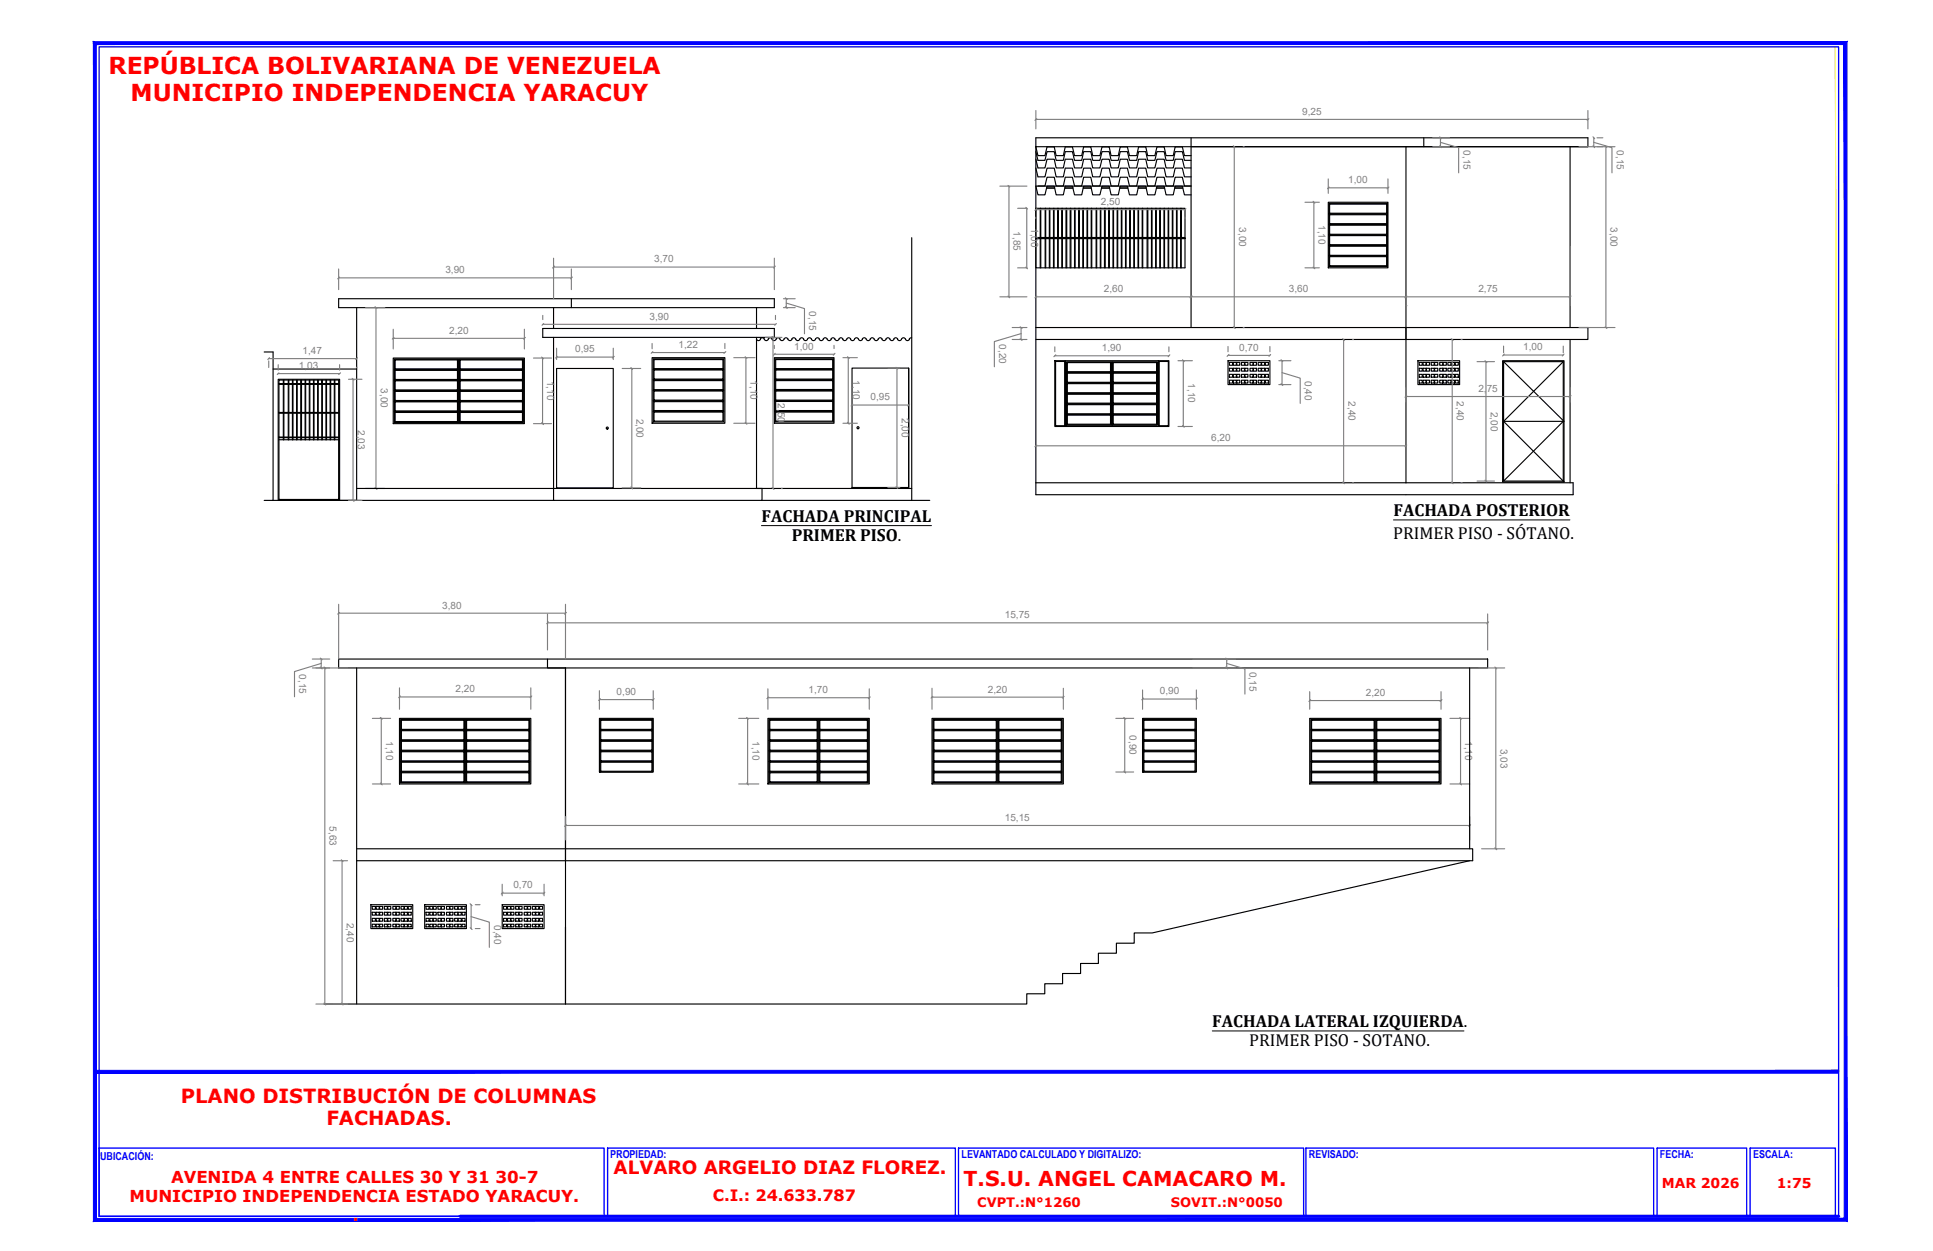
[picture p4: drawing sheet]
<svg xmlns="http://www.w3.org/2000/svg" width="432mm" height="279mm" viewBox="0 0 432 279" stroke-linecap="round" stroke-linejoin="round" font-family="sans-serif">
<!-- layer: 0 -->
<g fill="none" stroke="#000" stroke-width=".25">
<path d="M231.4 37.5l.5 2h1.5l.5-2h1.6l.4 2h1.6l.5-2M231.4 35.6l.5 1.9h1.5l.5-1.9h1.6l.4 1.9h1.6l.5-1.9M231.4 33.9l.5 1.9h1.5l.5-1.9h1.6l.4 1.9h1.6l.5-1.9M238 39.6l-.5 1.9h-1.6l-.4-1.9h-1.6l-.5 1.9h-1.5M238 32.8l-.5 2h-1.6l-.4-2h-1.6l-.5 2h-1.5l-.5-2h123.3v-2h-123.3v79.7h120v-2.7h-120M238 39.6h1.6l.4 1.9h1.6l.5-1.9h1.6l.4 1.9h1.6l.5-1.9h1.6l.4 1.9h1.6l.4-1.9h1.6l.5 1.9h1.6l.4-1.9h1.6l.5 1.9h1.6l.4-1.9h1.7l.4 1.9h1.6l.4-1.9h1.6l.5 1.9 1.5 .1h-34.7l.5 1.9h1.5l.5-1.9h1.6l.4 1.9h1.6l.5-1.9M238 37.5h1.6l.4 2h1.6l.5-2h1.6l.4 2h1.6l.5-2h1.6l.4 2h1.6l.4-2h1.6l.5 2h1.6l.4-2h1.6l.5 2h1.6l.4-2h1.7l.4 2h1.6l.4-2h1.6l.5 2h1.5M238 35.6h1.6l.4 1.9h1.6l.5-1.9h1.6l.4 1.9h1.6l.5-1.9h1.6l.4 1.9h1.6l.4-1.9h1.6l.5 1.9h1.6l.4-1.9h1.6l.5 1.9h1.6l.4-1.9h1.7l.4 1.9h1.6l.4-1.9h1.6l.5 1.9h1.5M238 33.9h1.6l.4 1.9h1.6l.5-1.9h1.6l.4 1.9h1.6l.5-1.9h1.6l.4 1.9h1.6l.4-1.9h1.6l.5 1.9h1.6l.4-1.9h1.6l.5 1.9h1.6l.4-1.9h1.7l.4 1.9h1.6l.4-1.9h1.6l.5 1.9h1.5M238 32.8h1.6l.4 2h1.6l.5-2h1.6l.4 2h1.6l.5-2h1.6l.4 2h1.6l.4-2h1.6l.5 2h1.6l.4-2h1.6l.5 2h1.6l.4-2h1.7l.4 2h1.6l.4-2h1.6l.5 2h1.5M266.1 30.8v42.4M314.1 32.8v75"/>
<path d="M318.1 30.8v2M350.7 32.8v40.4M203.7 53.1v58.7M231.4 46.5h33.3v13.3h-33.3zM231.4 53h33.3v.3h-33.3zM232.4 53v-6.5h.1v6.5M232.4 53.3v6.5M232.5 53.3v6.5M233.5 53v-6.5h.1v6.5M233.5 53.3v6.5M233.6 53.3v6.5M233.8 42h1.8"/>
<path d="M234.4 53v-6.5h.1v6.5M234.4 53.3v6.5M234.5 53.3v6.5M235.3 53v-6.5h.2v6.5M235.3 53.3v6.5M235.5 53.3v6.5M236.3 53v-6.5h.1v6.5M236.3 53.3v6.5M236.4 53.3v6.5M237.2 53v-6.5h.1v6.5M237.2 53.3v6.5M237.3 53.3v6.5"/>
<path d="M237.9 42h1.8M238 41.6h1.6l.4 1.9h1.6l.5-1.9h1.6l.4 1.9h1.6l.5-1.9h1.6l.4 1.9h1.6l.4-1.9h1.6l.5 1.9h1.6l.4-1.9h1.6l.5 1.9h1.6l.4-1.9h1.7l.4 1.9h1.6l.4-1.9h1.6l.5 1.9h1.5M238.1 53v-6.5h.2v6.5M238.1 53.3v6.5M238.3 53.3v6.5M239.1 53v-6.5h.1v6.5M239.1 53.3v6.5M239.2 53.3v6.5M240 53v-6.5h.2v6.5M240 53.3v6.5M240.2 53.3v6.5M241 53v-6.5h.1v6.5"/>
<path d="M241 53.3v6.5M241.1 53.3v6.5M241.9 53v-6.5h.1v6.5M241.9 53.3v6.5M242 42h1.8M242 53.3v6.5M242.8 53v-6.5h.2v6.5M242.8 53.3v6.5M243 53.3v6.5M243.8 53v-6.5h.1v6.5M243.8 53.3v6.5M243.9 53.3v6.5"/>
<path d="M244.9 53v-6.5h.1v6.5M244.9 53.3v6.5M245 53.3v6.5M245.8 53v-6.5h.1v6.5M245.8 53.3v6.5M245.9 53.3v6.5M246.1 42h1.8M246.7 53v-6.5h.2v6.5M246.7 53.3v6.5M246.9 53.3v6.5M247.6 53v-6.5h.2v6.5M247.6 53.3v6.5"/>
<path d="M247.8 53.3v6.5M248.6 53v-6.5h.2v6.5M248.6 53.3v6.5M248.8 53.3v6.5M249.6 53v-6.5h.1v6.5M249.6 53.3v6.5M249.7 53.3v6.5M250.1 42h1.8M250.5 53v-6.5h.1v6.5M250.5 53.3v6.5M250.6 53.3v6.5M251.4 53v-6.5h.1v6.5"/>
<path d="M251.4 53.3v6.5M251.5 53.3v6.5M252.3 53v-6.5h.2v6.5M252.3 53.3v6.5M252.5 53.3v6.5M253.3 53v-6.5h.1v6.5M253.3 53.3v6.5M253.4 53.3v6.5M254.2 53v-6.5h.1v6.5M254.2 53.3v6.5M254.3 42h1.7M254.3 53.3v6.5"/>
<path d="M255.1 53v-6.5h.2v6.5M255.1 53.3v6.5M255.3 53.3v6.5M256.2 53v-6.5h.2v6.5M256.2 53.3v6.5M256.4 53.3v6.5M257.2 53v-6.5h.1v6.5M257.2 53.3v6.5M257.3 53.3v6.5M258.1 53v-6.5h.2v6.5M258.1 53.3v6.5M258.3 53.3v6.5"/>
<path d="M258.3 42h1.8M259.1 53v-6.5h.1v6.5M259.1 53.3v6.5M259.2 53.3v6.5M260 53v-6.5h.1v6.5M260 53.3v6.5M260.1 53.3v6.5M260.9 53v-6.5h.2v6.5M260.9 53.3v6.5M261.1 53.3v6.5M261.9 53v-6.5h.1v6.5M261.9 53.3v6.5"/>
<path d="M262 53.3v6.5M262.4 42h1.8M262.8 53v-6.5h.1v6.5M262.8 53.3v6.5M262.9 53.3v6.5M263.7 53v-6.5h.2v6.5M263.7 53.3v6.5M263.9 53.3v6.5M296.7 45.2h13.3v14.6h-13.3zM296.8 45.4h13.1v2.4h-13.1zM296.8 47.8h13.1v2.3h-13.1zM296.8 50.1h13.1v2.4h-13.1z"/>
<path d="M296.8 52.5h13.1v2.3h-13.1zM296.8 54.8h13.1v2.4h-13.1zM296.8 57.2h13.1v2.3h-13.1zM297 45.6h12.8v2h-12.8zM297 48h12.8v2h-12.8zM297 50.3h12.8v2h-12.8zM297 52.6h12.8v2.1h-12.8zM297 55h12.8v2h-12.8zM297 57.3h12.8v2.1h-12.8zM59 78.6h2v33.2h-2M75.6 66.7h97.4v2h-97.4zM79.7 68.7v43.1"/>
<path d="M87.8 80h29.3v14.6h-29.3zM121.2 73.4h51.8v2h-51.8zM123.7 75.4v33.7h46.5v2.7h-46.5v-2.7h-44M123.7 68.7v4.7M127.6 66.7v2M145.7 79.9h16.2v14.6h-16.2zM169 75.7l.4 .4 .5-.4M169 68.7v4.7M169 75.4v33.7h34.7M169.8 75.8l.5-.4 .4 .4M170.7 75.7l.5 .4 .4-.4M171.6 75.8l.5-.4 .4 .4"/>
<path d="M172.4 75.7l.5 .4 .5-.4M173 79.9h13.3v14.6h-13.3zM173.3 75.8l.5-.4 .5 .4M174.2 75.7l.5 .4 .4-.4M175.1 75.8l.5-.4 .4 .4M176 75.7l.5 .4 .4-.4M176.9 75.8l.4-.4 .5 .4M177.7 75.7l.5 .4 .5-.4M178.6 75.8l.5-.4 .5 .4M179.5 75.7l.4 .4 .5-.4M180.4 75.8l.4-.4 .5 .4M181.3 75.7l.4 .4 .5-.4"/>
<path d="M182.1 75.8l.5-.4 .5 .4M183 75.7l.5 .4 .4-.4M183.9 75.8l.4-.4 .5 .4M184.8 75.7l.4 .4 .5-.4M185.6 75.8l.5-.4 .4 .4M186.5 75.7l.5 .4 .4-.4M187.4 75.8l.5-.4 .4 .4M188.2 75.7l.5 .4 .5-.4M189.1 75.8l.5-.4 .5 .4M190 75.7l.4 .4 .5-.4M190.9 75.8l.4-.4 .5 .4M191.8 75.7l.4 .4 .5-.4"/>
<path d="M192.6 75.8l.5-.4 .4 .4M193.5 75.7l.5 .4 .4-.4M194.4 75.8l.4-.4 .5 .4M195.3 75.7l.4 .4 .5-.4M196.2 75.8l.4-.4 .5 .4M197 75.7l.5 .4 .4-.4M197.9 75.8l.5-.4 .4 .4M198.8 75.7l.4 .4 .5-.4M199.6 75.8l.5-.4 .4 .4M200.5 75.7l.4 .4 .5-.4M201.4 75.8l.4-.4 .5 .4M202.3 75.7l.4 .4 .5-.4"/>
<path d="M203.7 75.4l-.6 .4M231.4 73.2h82.7v2.6h-82.7M314.1 73.2h40.6v2.6h-40.6M350.7 75.8v32M354.7 73.2h.1M61 82.4h18.7M62.1 84.7h13.8v27.1h-13.8zM62.3 84.9h13.3v26.6h-13.3zM62.3 97.6h13.3v.1h-13.3zM62.3 92.1h13.3v.2h-13.3zM62.3 85.7h13.3v.1h-13.3zM62.3 98.2h13.3"/>
<path d="M63.3 85.7v-.8h.1v.8M63.3 97.7v.5h.1v-.5M63.3 85.8v6.3M63.3 92.3v5.3M63.4 85.8v6.3M63.4 92.3v5.3M64.4 85.7v-.8h.1v.8M64.4 97.7v.5h.1v-.5M64.4 85.8v6.3M64.4 92.3v5.3M64.5 85.8v6.3M64.5 92.3v5.3"/>
<path d="M65.3 85.7v-.8h.1v.8M65.3 97.7v.5h.1v-.5M65.3 85.8v6.3M65.3 92.3v5.3M65.4 85.8v6.3M65.4 92.3v5.3M66.3 85.7v-.8h.1v.8M66.3 97.7v.5h.1v-.5M66.3 85.8v6.3M66.3 92.3v5.3M66.4 85.8v6.3M66.4 92.3v5.3"/>
<path d="M67.2 85.7v-.8h.2v.8M67.2 97.7v.5h.2v-.5M67.2 85.8v6.3M67.2 92.3v5.3M67.4 85.8v6.3M67.4 92.3v5.3M68.2 85.7v-.8h.1v.8M68.2 97.7v.5h.1v-.5M68.2 85.8v6.3M68.2 92.3v5.3M68.3 85.8v6.3M68.3 92.3v5.3"/>
<path d="M69.1 85.7v-.8h.1v.8M69.1 97.7v.5h.1v-.5M69.1 85.8v6.3M69.1 92.3v5.3M69.2 85.8v6.3M69.2 92.3v5.3M70 85.7v-.8h.1v.8M70 97.7v.5h.1v-.5M70 85.8v6.3M70 92.3v5.3M70.1 85.8v6.3M70.1 92.3v5.3"/>
<path d="M71 85.7v-.8h.1v.8M71 97.7v.5h.1v-.5M71 85.8v6.3M71 92.3v5.3M71.1 85.8v6.3M71.1 92.3v5.3M71.9 85.7v-.8h.1v.8M71.9 97.7v.5h.1v-.5M71.9 85.8v6.3M71.9 92.3v5.3M72 85.8v6.3M72 92.3v5.3"/>
<path d="M72.8 85.7v-.8h.1v.8M72.8 97.7v.5h.1v-.5M72.8 85.8v6.3M72.8 92.3v5.3M72.9 85.8v6.3M72.9 92.3v5.3M73.7 85.7v-.8h.2v.8M73.7 97.7v.5h.2v-.5M73.7 85.8v6.3M73.7 92.3v5.3M73.9 85.8v6.3M73.9 92.3v5.3"/>
<path d="M74.7 85.7v-.8h.1v.8M74.7 97.7v.5h.1v-.5M74.7 85.8v6.3M74.7 92.3v5.3M74.8 85.8v6.3M74.8 92.3v5.3M88.1 80.2h28.8v14.2h-28.8zM88.1 80.2h14.3v2.4h-14.3zM88.1 82.6h14.3v2.3h-14.3zM88.1 84.9h14.3v2.3h-14.3zM88.1 87.2h14.3v2.4h-14.3zM88.1 89.6h14.3v2.3h-14.3z"/>
<path d="M88.1 91.9h14.3v2.4h-14.3zM88.3 80.4h13.9v2h-13.9zM88.3 82.7h13.9v2.1h-13.9zM88.3 85h13.9v2.1h-13.9zM88.3 87.4h13.9v2.1h-13.9zM88.3 89.7h13.9v2.1h-13.9zM88.3 92.1h13.9v2h-13.9zM102.4 80.2v14.2M102.6 80.2h14.3v2.4h-14.3zM102.6 82.6h14.3v2.3h-14.3zM102.6 84.9h14.3v2.3h-14.3zM102.6 87.2h14.3v2.4h-14.3z"/>
<path d="M102.6 89.6h14.3v2.3h-14.3zM102.6 91.9h14.3v2.4h-14.3zM102.6 80.2v14.2M102.8 80.4h13.9v2h-13.9zM102.8 82.7h13.9v2.1h-13.9zM102.8 85h13.9v2.1h-13.9zM102.8 87.4h13.9v2.1h-13.9zM102.8 89.7h13.9v2.1h-13.9zM102.8 92.1h13.9v2h-13.9zM124.3 82.3h12.7v26.7h-12.7zM145.9 80.1h15.8v2.4h-15.8zM145.9 82.5h15.8v2.3h-15.8z"/>
<path d="M145.9 84.8h15.8v2.4h-15.8zM145.9 87.2h15.8v2.3h-15.8zM145.9 89.5h15.8v2.4h-15.8zM145.9 91.9h15.8v2.3h-15.8zM146.1 80.3h15.4v2h-15.4zM146.1 82.6h15.4v2.1h-15.4zM146.1 85h15.4v2h-15.4zM146.1 87.3h15.4v2.1h-15.4zM146.1 89.7h15.4v2h-15.4zM146.1 92h15.4v2.1h-15.4zM173.1 80.1h13.1v2.4h-13.1zM173.1 82.5h13.1v2.3h-13.1z"/>
<path d="M173.1 84.8h13.1v2.4h-13.1zM173.1 87.2h13.1v2.3h-13.1zM173.1 89.5h13.1v2.4h-13.1zM173.1 91.9h13.1v2.3h-13.1zM173.3 80.3h12.7v2h-12.7zM173.3 82.6h12.7v2.1h-12.7zM173.3 85h12.7v2h-12.7zM173.3 87.3h12.7v2.1h-12.7zM173.3 89.7h12.7v2h-12.7zM173.3 92h12.7v2.1h-12.7zM190.3 82.2h12.7v26.7h-12.7zM203 82.2v26.9"/>
<path d="M235.6 80.6h2.4v14.7h-2.4zM235.8 80.7h2v14.4h-2zM238 80.6h20.8v14.7h-20.8zM238.3 80.9h20.2v14.1h-20.2zM238.3 80.9h9.9v2.3h-9.9zM238.3 83.2h9.9v2.3h-9.9zM238.3 85.5h9.9v2.4h-9.9zM238.3 87.9h9.9v2.3h-9.9zM238.3 90.2h9.9v2.4h-9.9zM238.3 92.6h9.9v2.3h-9.9zM238.4 81h9.7v2h-9.7zM238.4 83.4h9.7v2h-9.7z"/>
<path d="M238.4 85.7h9.7v2h-9.7zM238.4 88.1h9.7v1.9h-9.7zM238.4 90.4h9.7v2h-9.7zM238.4 92.7h9.7v2h-9.7zM248.2 80.9v14.1M248.5 80.9h10v2.3h-10zM248.5 83.2h10v2.3h-10zM248.5 85.5h10v2.4h-10zM248.5 87.9h10v2.3h-10zM248.5 90.2h10v2.4h-10zM248.5 92.6h10v2.3h-10zM248.5 80.9v14.1"/>
<path d="M248.7 81h9.7v2h-9.7zM248.7 83.4h9.7v2h-9.7zM248.7 85.7h9.7v2h-9.7zM248.7 88.1h9.7v1.9h-9.7zM248.7 90.4h9.7v2h-9.7zM248.7 92.7h9.7v2h-9.7zM258.8 80.6h2.3v14.7h-2.3zM259 80.7h2v14.4h-2zM274.3 80.6h9.4v5.3h-9.4zM274.6 80.9h.7v.7h-.7zM274.6 82.3h.7v.6h-.7zM274.6 84.9h.7v.7h-.7z"/>
<path d="M274.6 83.6h.7v.6h-.7zM275.5 80.9h.7v.7h-.7zM275.5 82.3h.7v.6h-.7zM275.5 84.9h.7v.7h-.7zM275.5 83.6h.7v.6h-.7zM276.3 80.9h.6v.7h-.6zM276.3 82.3h.6v.6h-.6zM276.3 84.9h.6v.7h-.6zM276.3 83.6h.6v.6h-.6zM277.3 80.9h.7v.7h-.7zM277.3 82.3h.7v.6h-.7zM277.3 84.9h.7v.7h-.7z"/>
<path d="M277.3 83.6h.7v.6h-.7zM278.1 80.9h.7v.7h-.7zM278.1 82.3h.7v.6h-.7zM278.1 84.9h.7v.7h-.7zM278.1 83.6h.7v.6h-.7zM279.2 80.9h.7v.7h-.7zM279.2 82.3h.7v.6h-.7zM279.2 84.9h.7v.7h-.7zM279.2 83.6h.7v.6h-.7zM280 80.9h.7v.7h-.7zM280 82.3h.7v.6h-.7zM280 84.9h.7v.7h-.7z"/>
<path d="M280 83.6h.7v.6h-.7zM281.1 80.9h.6v.7h-.6zM281.1 82.3h.6v.6h-.6zM281.1 84.9h.6v.7h-.6zM281.1 83.6h.6v.6h-.6zM281.8 80.9h.7v.7h-.7zM281.8 82.3h.7v.6h-.7zM281.8 84.9h.7v.7h-.7zM281.8 83.6h.7v.6h-.7zM282.7 80.9h.6v.7h-.6zM282.7 82.3h.6v.6h-.6zM282.7 84.9h.6v.7h-.6z"/>
<path d="M282.7 83.6h.6v.6h-.6zM316.7 80.6h9.4v5.3h-9.4zM317 80.9h.7v.7h-.7zM317 82.3h.7v.6h-.7zM317 84.9h.7v.7h-.7zM317 83.6h.7v.6h-.7zM317.9 80.9h.7v.7h-.7zM317.9 82.3h.7v.6h-.7zM317.9 84.9h.7v.7h-.7zM317.9 83.6h.7v.6h-.7zM318.6 80.9h.7v.7h-.7zM318.6 82.3h.7v.6h-.7z"/>
<path d="M318.6 84.9h.7v.7h-.7zM318.6 83.6h.7v.6h-.7zM319.7 80.9h.7v.7h-.7zM319.7 82.3h.7v.6h-.7zM319.7 84.9h.7v.7h-.7zM319.7 83.6h.7v.6h-.7zM320.5 80.9h.7v.7h-.7zM320.5 82.3h.7v.6h-.7zM320.5 84.9h.7v.7h-.7zM320.5 83.6h.7v.6h-.7zM321.6 80.9h.7v.7h-.7zM321.6 82.3h.7v.6h-.7z"/>
<path d="M321.6 84.9h.7v.7h-.7zM321.6 83.6h.7v.6h-.7zM322.4 80.9h.7v.7h-.7zM322.4 82.3h.7v.6h-.7zM322.4 84.9h.7v.7h-.7zM322.4 83.6h.7v.6h-.7zM323.4 80.9h.7v.7h-.7zM323.4 82.3h.7v.6h-.7zM323.4 84.9h.7v.7h-.7zM323.4 83.6h.7v.6h-.7zM324.2 80.9h.7v.7h-.7zM324.2 82.3h.7v.6h-.7z"/>
<path d="M324.2 84.9h.7v.7h-.7zM324.2 83.6h.7v.6h-.7zM325.1 80.9h.7v.7h-.7zM325.1 82.3h.7v.6h-.7zM325.1 84.9h.7v.7h-.7zM325.1 83.6h.7v.6h-.7zM335.7 80.6h13.7v27.1h-13.7zM335.9 80.8h13.3v26.6h-13.3zM335.9 94.1h13.3l-13.3 13.3M335.9 80.8l13.5 13.3M349.2 80.8l-13.3 13.3 13.3 13.3M61 111.8h62.7"/>
<path d="M170.2 111.8h37.5M79.7 149.2v75M122.3 147.2h210v2h-210zM122.3 147.2h-46.7v2h50.7v75M328.3 149.2v40.4M89.2 160.4h29.4v14.7h-29.4zM89.5 160.7h28.8v14.1h-28.8zM89.5 160.7h14.3v2.3h-14.3zM89.5 163h14.3v2.4h-14.3zM89.5 165.4h14.3v2.3h-14.3zM89.5 167.7h14.3v2.4h-14.3zM89.5 170.1h14.3v2.3h-14.3z"/>
<path d="M89.5 172.4h14.3v2.4h-14.3zM89.7 160.9h13.9v2h-13.9zM89.7 163.2h13.9v2h-13.9zM89.7 165.6h13.9v2h-13.9zM89.7 167.9h13.9v2h-13.9zM89.7 170.2h13.9v2.1h-13.9zM89.7 172.6h13.9v2h-13.9zM103.8 160.7v14.1M104.1 160.7h14.2v2.3h-14.2zM104.1 163h14.2v2.4h-14.2zM104.1 165.4h14.2v2.3h-14.2zM104.1 167.7h14.2v2.4h-14.2z"/>
<path d="M104.1 170.1h14.2v2.3h-14.2zM104.1 172.4h14.2v2.4h-14.2zM104.1 160.7v14.1M104.2 160.9h14v2h-14zM104.2 163.2h14v2h-14zM104.2 165.6h14v2h-14zM104.2 167.9h14v2h-14zM104.2 170.2h14v2.1h-14zM104.2 172.6h14v2h-14zM133.9 160.4h12v12h-12zM134.1 160.7h11.7v2.3h-11.7zM134.1 163h11.7v2.4h-11.7z"/>
<path d="M134.1 165.4h11.7v2.3h-11.7zM134.1 167.7h11.7v2.4h-11.7zM134.1 170.1h11.7v2.3h-11.7zM134.2 160.9h11.4v2h-11.4zM134.2 163.2h11.4v2h-11.4zM134.2 165.6h11.4v2h-11.4zM134.2 167.9h11.4v2h-11.4zM134.2 170.2h11.4v2.1h-11.4zM171.5 160.4h22.7v14.7h-22.7zM171.8 160.7h22.1v14.1h-22.1zM171.8 160.7h10.9v2.3h-10.9zM171.8 163h10.9v2.4h-10.9z"/>
<path d="M171.8 165.4h10.9v2.3h-10.9zM171.8 167.7h10.9v2.4h-10.9zM171.8 170.1h10.9v2.3h-10.9zM171.8 172.4h10.9v2.4h-10.9zM172 160.9h10.5v2h-10.5zM172 163.2h10.5v2h-10.5zM172 165.6h10.5v2h-10.5zM172 167.9h10.5v2h-10.5zM172 170.2h10.5v2.1h-10.5zM172 172.6h10.5v2h-10.5zM182.7 160.7v14.1M183 160.7h10.9v2.3h-10.9z"/>
<path d="M183 163h10.9v2.4h-10.9zM183 165.4h10.9v2.3h-10.9zM183 167.7h10.9v2.4h-10.9zM183 170.1h10.9v2.3h-10.9zM183 172.4h10.9v2.4h-10.9zM183 160.7v14.1M183.1 160.9h10.7v2h-10.7zM183.1 163.2h10.7v2h-10.7zM183.1 165.6h10.7v2h-10.7zM183.1 167.9h10.7v2h-10.7zM183.1 170.2h10.7v2.1h-10.7zM183.1 172.6h10.7v2h-10.7z"/>
<path d="M208.2 160.4h29.3v14.7h-29.3zM208.4 160.7h28.8v14.1h-28.8zM208.4 160.7h14.3v2.3h-14.3zM208.4 163h14.3v2.4h-14.3zM208.4 165.4h14.3v2.3h-14.3zM208.4 167.7h14.3v2.4h-14.3zM208.4 170.1h14.3v2.3h-14.3zM208.4 172.4h14.3v2.4h-14.3zM208.6 160.9h13.9v2h-13.9zM208.6 163.2h13.9v2h-13.9zM208.6 165.6h13.9v2h-13.9zM208.6 167.9h13.9v2h-13.9z"/>
<path d="M208.6 170.2h13.9v2.1h-13.9zM208.6 172.6h13.9v2h-13.9zM222.7 160.7v14.1M223 160.7h14.2v2.3h-14.2zM223 163h14.2v2.4h-14.2zM223 165.4h14.2v2.3h-14.2zM223 167.7h14.2v2.4h-14.2zM223 170.1h14.2v2.3h-14.2zM223 172.4h14.2v2.4h-14.2zM223 160.7v14.1M223.1 160.9h14v2h-14zM223.1 163.2h14v2h-14z"/>
<path d="M223.1 165.6h14v2h-14zM223.1 167.9h14v2h-14zM223.1 170.2h14v2.1h-14zM223.1 172.6h14v2h-14zM255.2 160.4h12.1v12h-12.1zM255.4 160.7h11.7v2.3h-11.7zM255.4 163h11.7v2.4h-11.7zM255.4 165.4h11.7v2.3h-11.7zM255.4 167.7h11.7v2.4h-11.7zM255.4 170.1h11.7v2.3h-11.7zM255.5 160.9h11.5v2h-11.5zM255.5 163.2h11.5v2h-11.5z"/>
<path d="M255.5 165.6h11.5v2h-11.5zM255.5 167.9h11.5v2h-11.5zM255.5 170.2h11.5v2.1h-11.5zM292.6 160.4h29.3v14.7h-29.3zM292.9 160.7h28.7v14.1h-28.7zM292.9 160.7h14.2v2.3h-14.2zM292.9 163h14.2v2.4h-14.2zM292.9 165.4h14.2v2.3h-14.2zM292.9 167.7h14.2v2.4h-14.2zM292.9 170.1h14.2v2.3h-14.2zM292.9 172.4h14.2v2.4h-14.2zM293 160.9h14v2h-14z"/>
<path d="M293 163.2h14v2h-14zM293 165.6h14v2h-14zM293 167.9h14v2h-14zM293 170.2h14v2.1h-14zM293 172.6h14v2h-14zM307.1 160.7v14.1M307.4 160.7h14.2v2.3h-14.2zM307.4 163h14.2v2.4h-14.2zM307.4 165.4h14.2v2.3h-14.2zM307.4 167.7h14.2v2.4h-14.2zM307.4 170.1h14.2v2.3h-14.2zM307.4 172.4h14.2v2.4h-14.2z"/>
<path d="M307.4 160.7v14.1M307.6 160.9h13.9v2h-13.9zM307.6 163.2h13.9v2h-13.9zM307.6 165.6h13.9v2h-13.9zM307.6 167.9h13.9v2h-13.9zM307.6 170.2h13.9v2.1h-13.9zM307.6 172.6h13.9v2h-13.9zM79.7 189.6h249.3v2.6h-249.3M328.3 192.2l-70.9 16.2h-4v2.3h-4v2.2h-4v2.3h-4v2.2h-4v2.3h-4v2.3h-4v2.2h-157M82.8 202.1h9.4v5.3h-9.4zM83.1 202.4h.8v.7h-.8zM83.1 203.8h.8v.6h-.8z"/>
<path d="M83.1 206.4h.8v.6h-.8zM83.1 205.1h.8v.6h-.8zM84 202.4h.7v.7h-.7zM84 203.8h.7v.6h-.7zM84 206.4h.7v.6h-.7zM84 205.1h.7v.6h-.7zM84.8 202.4h.7v.7h-.7zM84.8 203.8h.7v.6h-.7zM84.8 206.4h.7v.6h-.7zM84.8 205.1h.7v.6h-.7zM85.9 202.4h.6v.7h-.6zM85.9 203.8h.6v.6h-.6z"/>
<path d="M85.9 206.4h.6v.6h-.6zM85.9 205.1h.6v.6h-.6zM86.6 202.4h.7v.7h-.7zM86.6 203.8h.7v.6h-.7zM86.6 206.4h.7v.6h-.7zM86.6 205.1h.7v.6h-.7zM87.8 202.4h.6v.7h-.6zM87.8 203.8h.6v.6h-.6zM87.8 206.4h.6v.6h-.6zM87.8 205.1h.6v.6h-.6zM88.5 202.4h.7v.7h-.7zM88.5 203.8h.7v.6h-.7z"/>
<path d="M88.5 206.4h.7v.6h-.7zM88.5 205.1h.7v.6h-.7zM89.6 202.4h.7v.7h-.7zM89.6 203.8h.7v.6h-.7zM89.6 206.4h.7v.6h-.7zM89.6 205.1h.7v.6h-.7zM90.3 202.4h.7v.7h-.7zM90.3 203.8h.7v.6h-.7zM90.3 206.4h.7v.6h-.7zM90.3 205.1h.7v.6h-.7zM91.2 202.4h.7v.7h-.7zM91.2 203.8h.7v.6h-.7z"/>
<path d="M91.2 206.4h.7v.6h-.7zM91.2 205.1h.7v.6h-.7zM94.9 202.1h9.3v5.3h-9.3zM95.2 202.4h.6v.7h-.6zM95.2 203.8h.6v.6h-.6zM95.2 206.4h.6v.6h-.6zM95.2 205.1h.6v.6h-.6zM96 202.4h.7v.7h-.7zM96 203.8h.7v.6h-.7zM96 206.4h.7v.6h-.7zM96 205.1h.7v.6h-.7zM96.8 202.4h.7v.7h-.7z"/>
<path d="M96.8 203.8h.7v.6h-.7zM96.8 206.4h.7v.6h-.7zM96.8 205.1h.7v.6h-.7zM97.8 202.4h.7v.7h-.7zM97.8 203.8h.7v.6h-.7zM97.8 206.4h.7v.6h-.7zM97.8 205.1h.7v.6h-.7zM98.6 202.4h.7v.7h-.7zM98.6 203.8h.7v.6h-.7zM98.6 206.4h.7v.6h-.7zM98.6 205.1h.7v.6h-.7zM99.7 202.4h.7v.7h-.7z"/>
<path d="M99.7 203.8h.7v.6h-.7zM99.7 206.4h.7v.6h-.7zM99.7 205.1h.7v.6h-.7zM100.5 202.4h.7v.7h-.7zM100.5 203.8h.7v.6h-.7zM100.5 206.4h.7v.6h-.7zM100.5 205.1h.7v.6h-.7zM101.6 202.4h.7v.7h-.7zM101.6 203.8h.7v.6h-.7zM101.6 206.4h.7v.6h-.7zM101.6 205.1h.7v.6h-.7zM102.3 202.4h.7v.7h-.7z"/>
<path d="M102.3 203.8h.7v.6h-.7zM102.3 206.4h.7v.6h-.7zM102.3 205.1h.7v.6h-.7zM103.2 202.4h.7v.7h-.7zM103.2 203.8h.7v.6h-.7zM103.2 206.4h.7v.6h-.7zM103.2 205.1h.7v.6h-.7zM112.2 202.1h9.3v5.3h-9.3zM112.5 202.4h.7v.7h-.7zM112.5 203.8h.7v.6h-.7zM112.5 206.4h.7v.6h-.7zM112.5 205.1h.7v.6h-.7z"/>
<path d="M113.4 202.4h.6v.7h-.6zM113.4 203.8h.6v.6h-.6zM113.4 206.4h.6v.6h-.6zM113.4 205.1h.6v.6h-.6zM114.1 202.4h.7v.7h-.7zM114.1 203.8h.7v.6h-.7zM114.1 206.4h.7v.6h-.7zM114.1 205.1h.7v.6h-.7zM115.2 202.4h.7v.7h-.7zM115.2 203.8h.7v.6h-.7zM115.2 206.4h.7v.6h-.7zM115.2 205.1h.7v.6h-.7z"/>
<path d="M116 202.4h.6v.7h-.6zM116 203.8h.6v.6h-.6zM116 206.4h.6v.6h-.6zM116 205.1h.6v.6h-.6zM117.1 202.4h.7v.7h-.7zM117.1 203.8h.7v.6h-.7zM117.1 206.4h.7v.6h-.7zM117.1 205.1h.7v.6h-.7zM117.9 202.4h.6v.7h-.6zM117.9 203.8h.6v.6h-.6zM117.9 206.4h.6v.6h-.6zM117.9 205.1h.6v.6h-.6z"/>
<path d="M118.9 202.4h.7v.7h-.7zM118.9 203.8h.7v.6h-.7zM118.9 206.4h.7v.6h-.7zM118.9 205.1h.7v.6h-.7zM119.7 202.4h.7v.7h-.7zM119.7 203.8h.7v.6h-.7zM119.7 206.4h.7v.6h-.7zM119.7 205.1h.7v.6h-.7zM120.5 202.4h.7v.7h-.7zM120.5 203.8h.7v.6h-.7zM120.5 206.4h.7v.6h-.7zM120.5 205.1h.7v.6h-.7z"/>
<circle cx="135.7" cy="95.6" r=".23"/>
<circle cx="191.7" cy="95.5" r=".23"/>
</g>
<!-- layer: cota -->
<g fill="none" stroke="#808080" stroke-width=".25">
<path d="M231.4 24.7v4.1M231.4 26.7h123.3M275.7 32.8v40.4M277.7 32.8h.1M296.7 40v3.2M310 40v3.2M320 30.8h3.8M320 32.8h3.8M321.8 31.8l4 1.2v5.6M321.8 30.8v2M352.7 32.8h8.1M354.7 24.7v4.1"/>
<path d="M356 31.8l4.1 1.2v5.6M356 30.8v2M356.7 30.8h1.4M358.7 32.8v40.4M123.7 57.7v9M123.7 59.6h49.3M173 57.7v7M223.4 41.6h6M225.4 41.6v24.7M227.3 59.8h2.1M227.3 46.5h2.1M229.4 46.5v13.3"/>
<path d="M231.4 48.5v.3M231.4 46.8h33.3M264.7 48.5v.3M291.5 45.2h3.2M291.5 59.8h3.2M293.5 45.2v14.6M296.7 42h13.3M350.7 55v13.3M75.6 60.1v4.6M75.6 62.1h52M81.7 68.7h4.3M84 68.7v40.4"/>
<path d="M87.8 73.5v4.4M87.8 75.6h29.3M117.1 73.5v4.4M119.2 80h4M121.2 80v14.6M121.2 70.4v1M121.2 72.4h52M124.3 77.8v2.5M124.3 79.8h12.7M127.6 60.1v4.6M137 77.8v2.5M145.7 76.7v1.2"/>
<path d="M145.7 78.7h16.2M161.9 76.7v1.2M163.9 79.9h4.8M166.6 79.9v14.6M171 75.4h3.7M172.7 75.4v33.7M173 77.1v.8M173 79.1h13.3M173.2 70.4v1M175 68.7h2.6M175 66.7h2.6M175.6 67.7l4.1 1.2v5.6"/>
<path d="M175.6 66.7v2M186.3 77.1v.8M188.3 79.9h3.2M189.5 79.9v14.6M223.4 66.3h6M226.1 73.2h3.3M226.1 75.8h3.3M228.1 74.5l-6 1.8v5.6M228.1 73.2v2.6M231.4 66.3h119.3M235.6 77.5v1.1M235.6 79.5h25.5"/>
<path d="M261.1 77.5v1.1M274.3 77.4v1.2M274.3 79.4h9.4M277.7 73.2h.1M283.7 77.4v1.2M300.1 75.8v32M302.1 75.8h.1M314.1 68.3h.1M324.4 75.8v32M326.4 75.8h.1M335.9 77.3v1.5M335.9 79.3h13.3"/>
<path d="M349.2 77.3v1.5M352.7 73.2h8.1M60 80.6v1.5M60 80.1h19.7M62.1 81.4v1.3M62.1 83.4h13.8M75.9 81.4v1.3M77.9 84.7h3M78.9 84.7v27.1M119.2 94.6h4M139 82.3h4.1M141.1 82.3v26.7"/>
<path d="M163.9 94.5h4.8M188.3 94.5h3.2M190.3 90.5h12.7M198.3 82.2h2.7M200.4 82.2v26.7M231.4 99.6h82.7M263.1 80.6h3.3M263.1 95.3h3.3M264.3 80.6v14.7M285.7 80.6h2.7M285.7 85.9h2.7M286.4 83.2l4 1.3v5.6"/>
<path d="M286.4 80.6v5.3M314.1 86.6v3.2M314.1 88.6h36.6M329.9 80.8h3.9M331.9 80.8v26.6M350.7 86.6v3.2M77.9 111.8h3M81.7 109.1h4.3M139 109h4.1M198.3 108.9h2.7M302.1 107.8h.1M326.4 107.8h.1"/>
<path d="M329.9 107.4h3.9M75.6 135v12.2M75.6 136.9h50.7M122.3 137.1v8.1M122.3 139.1h210M126.3 135v12.2M332.3 137.1v8.1M69.8 149.2h7.8M69.8 147.2h3.9M71.8 148.2l-6 1.8v5.6M71.8 147.2v2M72.6 149.2v75"/>
<path d="M89.2 153.6v4.8M89.2 155.7h29.4M118.6 153.6v4.8M133.9 154.3v4.1M133.9 156.3h12M145.9 154.3v4.1M171.5 153.8v4.6M171.5 155.8h22.7M194.2 153.8v4.6M208.2 153.7v4.7M208.2 155.7h29.3M237.5 153.7v4.7"/>
<path d="M255.2 154.1v4.3M255.2 156.1h12.1M266.4 149.2h9.6M266.4 147.2h9.6M267.3 154.1v4.3M274 148.2l4.1 1.2v5.6M274 147.2v2M292.6 154.5v3.9M292.6 156.5h29.3M321.9 154.5v3.9M330.3 149.2h5.8M334.1 149.2v40.4"/>
<path d="M83.2 175.1h4M83.2 160.4h4M85.2 160.4v14.7M165 175.1h4.5M165 160.4h4.5M167 160.4v14.7M249.3 160.4h3.9M249.3 172.4h3.9M251.2 160.4v12M323.9 175.1h4.4M323.9 160.4h4.4M326.3 160.4v14.7"/>
<path d="M74.4 192.2h3.2M76.4 192.2v32M112.2 197.5v2.6M112.2 199.5h9.3M121.5 197.5v2.6M126.3 182.4v5.2M126.3 184.4h202M328.3 182.4v5.2M331 189.6h5.1M105.2 204.7l4.1 1.3v5.6M105.2 202.1v5.3M106.2 207.4h1"/>
<path d="M106.2 202.1h1M70.6 224.2h7"/>
</g>
<!-- layer: 0 -->
<g fill="none" stroke="#808080" stroke-width=".25">
<path d="M231.6 26.5l-.4 .4M275.5 32.6l.4 .4M321.6 30.6l.4 .4M321.6 32.6l.4 .4M354.9 26.5l-.4 .4M355.9 30.6l.3 .4M355.9 32.6l.3 .4M358.6 32.6l.3 .4M123.9 59.4l-.5 .5M173.2 59.4l-.4 .5M225.2 41.4l.4 .4M229.2 46.3l.3 .4"/>
<path d="M229.2 59.6l.3 .4M231.6 46.6l-.4 .4M264.9 46.6l-.4 .4M293.3 45l.4 .4M293.3 59.6l.4 .4M296.9 41.8l-.4 .4M310.3 41.8l-.5 .4M60.2 79.9l-.4 .4M75.9 61.9l-.5 .4M79.8 79.9l-.3 .4M83.8 68.5l.4 .4M88 75.4l-.4 .3"/>
<path d="M117.3 75.4l-.3 .3M121 79.8l.4 .3M121.5 72.3l-.4 .3M124.5 79.6l-.4 .4M127.8 61.9l-.3 .4M137.2 79.6l-.4 .4M145.8 78.5l-.3 .4M162.1 78.5l-.4 .4M166.5 79.7l.3 .4M172.5 75.1l.4 .5M173.2 78.9l-.4 .4M173.4 72.3l-.3 .3"/>
<path d="M175.4 66.5l.5 .4M175.4 68.5l.5 .4M186.5 78.9l-.4 .4M189.3 79.7l.4 .4M225.2 66.1l.4 .4M227.9 73l.4 .4M227.9 75.6l.4 .4M231.6 66.1l-.4 .4M235.8 79.2l-.4 .5M261.3 79.2l-.4 .5M266.3 66.1l-.4 .4M274.5 79.2l-.4 .4"/>
<path d="M275.5 73l.4 .4M283.8 79.2l-.3 .4M299.9 75.6l.5 .4M314.2 66.1l-.3 .4M324.2 75.6l.4 .4M336 79.1l-.3 .4M349.4 79.1l-.4 .4M350.9 66.1l-.4 .4M358.6 73l.3 .4M62.3 83.3l-.4 .4M76.1 83.3l-.5 .4M78.7 84.5l.4 .4"/>
<path d="M121 94.4l.4 .4M140.9 82.1l.4 .4M166.5 94.3l.3 .4M189.3 94.3l.4 .4M190.5 90.3l-.4 .4M200.2 82l.3 .4M203.2 90.3l-.4 .4M231.6 99.4l-.4 .4M264.2 80.3l.3 .5M264.2 95l.3 .4M286.2 80.3l.4 .5M286.2 85.7l.4 .4"/>
<path d="M314.2 88.3l-.3 .4M314.2 99.4l-.3 .4M331.7 80.6l.4 .4M350.9 88.3l-.4 .4M78.7 111.5l.4 .5M83.8 108.9l.4 .4M140.9 108.8l.4 .4M172.5 108.9l.4 .4M200.2 108.7l.3 .4M299.9 107.7l.5 .3M324.2 107.7l.4 .3M331.7 107.2l.4 .5"/>
<path d="M75.9 136.8l-.5 .4M122.5 138.9l-.4 .4M126.5 136.8l-.4 .4M332.5 138.9l-.4 .4M71.5 149l.5 .4M71.5 147l.5 .4M72.4 149l.4 .4M89.5 155.4l-.4 .4M118.8 155.4l-.4 .4M134.1 156l-.4 .5M146.1 156l-.4 .5M171.7 155.7l-.4 .3"/>
<path d="M194.4 155.7l-.4 .3M208.4 155.5l-.4 .4M237.7 155.5l-.4 .4M255.4 155.9l-.3 .4M267.5 155.9l-.5 .4M273.8 147l.4 .4M273.8 149l.4 .4M292.8 156.3l-.4 .4M322.1 156.3l-.4 .4M333.9 149l.4 .4M85 160.2l.4 .4M85 174.9l.4 .4"/>
<path d="M166.8 174.9l.4 .4M166.8 160.2l.4 .4M251 172.2l.5 .4M251 160.2l.5 .4M326.1 160.2l.4 .4M326.1 174.9l.4 .4M76.2 192l.4 .4M112.4 199.3l-.4 .4M121.7 199.3l-.4 .4M126.5 184.2l-.4 .4M328.5 184.2l-.4 .4M333.9 189.4l.4 .4"/>
<path d="M105 207.2l.5 .4M105 201.8l.5 .5M72.4 224l.4 .5M76.2 224l.4 .5"/>
</g>
<!-- layer: cota -->
<g fill="#808080" stroke="#808080" stroke-width=".22">
<path d="M174.6 109.1h.2z"/>
<path d="M79.6 82.1h.2z"/>
</g>
<!-- layer: Texto -->
<path d="M170.1 117.4h38M311.3 116.1h39.4M270.8 230.3h56.2" fill="none" stroke="#000" stroke-width=".22"/>
<!-- layer: CVL_CUADCON -->
<g fill="#00f" stroke="#00f" stroke-width=".22">
<path d="M20.9 9.3v263.5l.6-.7zM20.9 9.3l.6 .6v262.2zM20.9 9.3l.6 .6 391.1-.6zM21.5 9.9l391.1-.6-.7 .6zM412.6 9.3l-.7 .6 .7 262.9zM411.9 9.9l.7 262.9-.7-.7zM20.9 272.8h391.7l-.7-.7zM20.9 272.8l.6-.7h390.4z"/>
<path d="M21.2 239.1v.6l389.5-.6zM21.2 239.7l389.5-.6v.6z"/>
</g>
<!-- layer: MARCO INT. -->
<path d="M22.1 10.5h388.6v261.2h-388.6zM22.1 256.4h112.9v15.2l-112.9 .1zM135.7 256.4h77.7v15.2h-77.7zM214.1 256.4h77.1v15.2h-77.1zM291.7 256.4h77.7v15.3l-77.7-.1zM370.2 256.4h20v15.2h-20zM390.9 256.4h19.1v15.2h-19.1z" fill="none" stroke="#00f" stroke-width=".3"/>
<!-- layer: Mv -->
<path d="M22.1 10.5h387.9l.7 228.9h-388.6z" fill="none" stroke="#ff0" stroke-width=".22"/>
<!-- layer: FORMATO -->
<path d="M102.8 271.7h307.9" fill="none" stroke="#00f" stroke-width=".72"/>
<g font-size="5.2" fill="#f00">
<text x="24.2" y="16.6">REPÚBLICA BOLIVARIANA DE VENEZUELA</text>
<text x="29.2" y="22.6">MUNICIPIO INDEPENDENCIA YARACUY</text>
</g>
<text font-size="4.6" fill="#f00" x="215.3" y="264.9">T.S.U. ANGEL CAMACARO M.</text>
<g font-size="4.4" fill="#f00">
<text x="40.4" y="246.3">PLANO DISTRIBUCIÓN DE COLUMNAS</text>
<text x="72.9" y="251.2">FACHADAS.</text>
</g>
<text font-size="4.1" fill="#f00" x="137.1" y="262.2">ALVARO ARGELIO DIAZ FLOREZ.</text>
<g font-size="3.9">
<text x="170.1" y="116.5">FACHADA PRINCIPAL</text>
<text x="311.3" y="115.3">FACHADA POSTERIOR</text>
<text x="176.9" y="120.9">PRIMER PISO.</text>
<text x="311.2" y="120.4">PRIMER PISO - SÓTANO.</text>
<text x="270.8" y="229.4">FACHADA LATERAL IZQUIERDA.</text>
<text x="279.1" y="233.7">PRIMER PISO - SOTANO.</text>
</g>
<g font-size="3.7" fill="#f00">
<text x="28.9" y="268.5">MUNICIPIO INDEPENDENCIA ESTADO YARACUY.</text>
<text x="38.2" y="264.3">AVENIDA 4 ENTRE CALLES 30 Y 31 30-7</text>
<text x="78.8" y="272.7">.</text>
</g>
<text font-size="3.5" fill="#f00" x="159.2" y="268.2">C.I.: 24.633.787</text>
<g font-size="3.1" fill="#f00">
<text x="371.2" y="265.4">MAR 2026</text>
<text x="396.9" y="265.4">1:75</text>
</g>
<g font-size="2.9" fill="#f00">
<text x="218.3" y="269.5">CVPT.:N°1260</text>
<text x="261.5" y="269.5">SOVIT.:N°0050</text>
</g>
<g font-size="2.4" fill="#00f">
<text x="22.4" y="259">UBICACIÓN:</text>
<text x="136.3" y="258.5">PROPIEDAD:</text>
<text x="214.8" y="258.5">LEVANTADO CALCULADO Y DIGITALIZO:</text>
<text x="292.4" y="258.5">REVISADO:</text>
<text x="370.8" y="258.5">FECHA:</text>
<text x="391.6" y="258.5">ESCALA:</text>
</g>
<g font-size="2.2" fill="#808080">
<text x="290.9" y="25.7">9,25</text>
<text x="326.9" y="33.6" transform="rotate(90 326.9 33.6)">0,15</text>
<text x="361.1" y="33.6" transform="rotate(90 361.1 33.6)">0,15</text>
<text x="301.2" y="40.9">1,00</text>
<text x="245.9" y="45.8">2,50</text>
<text x="226.4" y="51.7" transform="rotate(90 226.4 51.7)">1,85</text>
<text x="230.4" y="50.9" transform="rotate(90 230.4 50.9)">1,00</text>
<text x="276.8" y="50.8" transform="rotate(90 276.8 50.8)">3,00</text>
<text x="294.6" y="50.2" transform="rotate(90 294.6 50.2)">1,10</text>
<text x="359.8" y="50.8" transform="rotate(90 359.8 50.8)">3,00</text>
<text x="146.1" y="58.6">3,70</text>
<text x="99.5" y="61">3,90</text>
<text x="246.6" y="65.2">2,60</text>
<text x="287.9" y="65.2">3,60</text>
<text x="330.2" y="65.2">2,75</text>
<text x="145.1" y="71.4">3,90</text>
<text x="180.8" y="69.6" transform="rotate(90 180.8 69.6)">0,15</text>
<text x="100.3" y="74.5">2,20</text>
<text x="151.6" y="77.7">1,22</text>
<text x="223.2" y="76.9" transform="rotate(90 223.2 76.9)">0,20</text>
<text x="66.8" y="82.4">1,03</text>
<text x="67.6" y="79">1,47</text>
<text x="128.5" y="78.7">0,95</text>
<text x="177.4" y="78.1">1,00</text>
<text x="246.1" y="78.4">1,90</text>
<text x="276.8" y="78.3">0,70</text>
<text x="340.3" y="78.2">1,00</text>
<text x="85" y="86.7" transform="rotate(90 85 86.7)">3,00</text>
<text x="122.3" y="85" transform="rotate(90 122.3 85)">1,10</text>
<text x="167.7" y="85" transform="rotate(90 167.7 85)">1,10</text>
<text x="190.5" y="85" transform="rotate(90 190.5 85)">1,10</text>
<text x="194.5" y="89.4">0,95</text>
<text x="265.4" y="85.6" transform="rotate(90 265.4 85.6)">1,10</text>
<text x="291.5" y="85.1" transform="rotate(90 291.5 85.1)">0,40</text>
<text x="301.2" y="89.7" transform="rotate(90 301.2 89.7)">2,40</text>
<text x="325.5" y="89.7" transform="rotate(90 325.5 89.7)">2,40</text>
<text x="330.2" y="87.5">2,75</text>
<text x="142.2" y="93.5" transform="rotate(90 142.2 93.5)">2,00</text>
<text x="173.7" y="90.1" transform="rotate(90 173.7 90.1)">2,50</text>
<text x="201.4" y="93.4" transform="rotate(90 201.4 93.4)">2,00</text>
<text x="333" y="91.9" transform="rotate(90 333 91.9)">2,00</text>
<text x="79.9" y="96.1" transform="rotate(90 79.9 96.1)">2,03</text>
<text x="270.6" y="98.6">6,20</text>
<text x="98.8" y="135.9">3,80</text>
<text x="224.5" y="138">15,75</text>
<text x="66.8" y="150.6" transform="rotate(90 66.8 150.6)">0,15</text>
<text x="101.8" y="154.6">2,20</text>
<text x="137.8" y="155.2">0,90</text>
<text x="180.6" y="154.8">1,70</text>
<text x="220.7" y="154.7">2,20</text>
<text x="259.1" y="155.1">0,90</text>
<text x="279.1" y="150" transform="rotate(90 279.1 150)">0,15</text>
<text x="305.1" y="155.4">2,20</text>
<text x="86.2" y="165.5" transform="rotate(90 86.2 165.5)">1,10</text>
<text x="168.1" y="165.5" transform="rotate(90 168.1 165.5)">1,10</text>
<text x="252.3" y="164.3" transform="rotate(90 252.3 164.3)">0,90</text>
<text x="327.3" y="165.5" transform="rotate(90 327.3 165.5)">1,10</text>
<text x="335.2" y="167.2" transform="rotate(90 335.2 167.2)">3,03</text>
<text x="73.6" y="184.5" transform="rotate(90 73.6 184.5)">5,63</text>
<text x="224.5" y="183.3">15,15</text>
<text x="114.7" y="198.4">0,70</text>
<text x="77.5" y="206.1" transform="rotate(90 77.5 206.1)">2,40</text>
<text x="110.4" y="206.6" transform="rotate(90 110.4 206.6)">0,40</text>
</g>
</svg>
